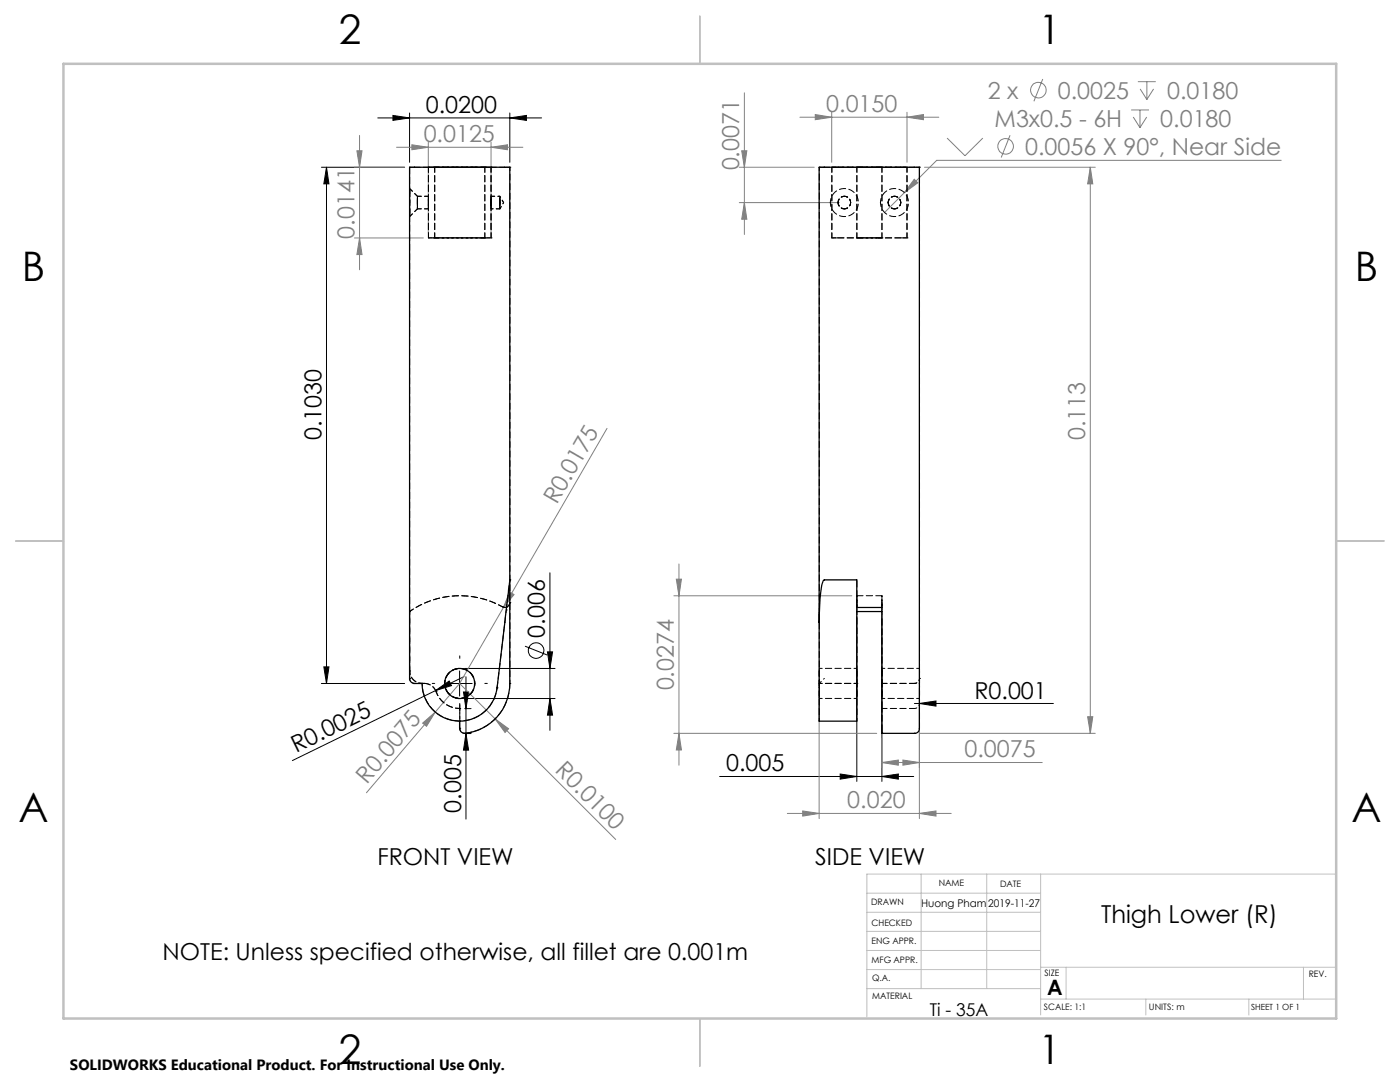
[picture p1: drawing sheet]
<svg xmlns="http://www.w3.org/2000/svg" width="279mm" height="216mm" viewBox="0 0 279 216" stroke-linecap="round" stroke-linejoin="round" font-family="sans-serif">
<g fill="none" stroke="#000" stroke-width=".2">
<path d="M64.1 33.4h16.7M65.2 33.4v103M65.2 33.4l.5 3.3h-1.1zM75.4 23.5h32.7M78.4 23l3.3 .5-3.3 .5zM81.7 22.5v9.9M101.7 23.5l3.4-.5v1zM101.7 22.5v9.9M109.7 114.3v31.4M64.1 136.4h16.7M64.6 133.1h1.1l-.5 3.3zM86.9 137.8l2.7-1.9 .5 .9z"/>
<path d="M86.9 137.8l-28.6 14M89.3 136.4h4.9M91.7 133.9v5M92.5 138.1h1l-.5 3.3zM92.6 135l-5.7 2.8M92.7 139.4h18.1M92.7 133.4h18.1M93 135v28.4M104.8 128.9l4.4 1.8M109.3 130.1h1l-.6 3.3zM109.7 139.4l.6 3.3h-1zM171 123v32.9"/>
<path d="M176 123v32.9M92.7 146.4h1.3M92.7 141.4h1.3M93 146.4l.5 3.3h-1zM143.6 154.9h38.8M167.7 154.4l3.3 .5-3.3 .6zM176 154.9l3.3-.5v1.1zM182.5 140.4h27.7M183.5 140.4l3.3-.5v1z"/>
<circle cx="107" cy="129.8" r="1.55"/>
</g>
<g fill="none" stroke="#808080" stroke-width=".2">
<path d="M148.6 18.5v28.3M208.1 15.8l-1.8 4.4M227.1 16.3h3.5M227.5 17.7l1.4 2.2M228.9 16.3v3.6M230.2 17.7l-1.3 2.2M70.7 33.4h10.1M71.2 30.1h1l-.4 3.3zM71.8 27v26.8M79.1 29.4h25.3M82.2 28.9l3.3 .5-3.3 .5zM85.5 28.4v18.1"/>
<path d="M98 29.4l3.3-.5v1zM98 28.4v18.1M147.5 33.4h15M148 30.1h1l-.4 3.3zM159.6 23.4h27.8M162.7 22.9l3.3 .5-3.3 .5zM166 22.4v10M181 23.4l3.3-.5v1zM181 22.4v10M182.5 35.8l.7 .7-2.7 2zM184.5 33.4h34.1M189 27.6l3.6 3.5 3.5-3.5"/>
<path d="M201.6 27l-1.8 4.4M217.6 33.4l.5 3.3h-1zM217.6 33.4v112.9M225.7 21.9h3.6M226.2 23.4l1.3 2.1M227.5 21.9v3.6M228.8 23.4l-1.3 2.1M255.7 32h-68.8l-10.4 10.4M70.7 47.5h13.8M71.8 47.5l.4 3.3h-1zM147.5 40.4h20M148.6 40.4l.4 3.3h-1z"/>
<path d="M121.1 85.5l-20.6 35.7M101.7 118.1l.9 .5-2.1 2.6zM134.5 118.9h35.5M135 115.6h1l-.5 3.3zM135.5 112.5v40.2M91.7 136.4l-4.8 5.7M91.7 136.4l7.1 7M100.5 121.2l-8.8 15.2M101.1 121.6l.3 .1M163.5 138.3v25M183.5 137.4v25.9M84.3 144.3l2.6-2.2-1.8 2.8z"/>
<path d="M86.9 142.1l-13.8 16.1M98.8 143.4l2.7 2-.7 .8zM98.8 143.4l24.1 24.1M134.5 146.3h40.5M135.5 146.3l.5 3.3h-1zM176 152.2l3.3-.5v1zM176 147.3v5.9M176 152.2h32M180.2 151.7l3.3 .5-3.3 .5zM183.6 146.3h35M217.1 143h1l-.5 3.3zM157.1 162.3h32.7"/>
<path d="M160.2 161.8l3.3 .5-3.3 .5zM183.5 162.3l3.3-.5v1z"/>
<circle cx="207.2" cy="18" r="1.55"/>
<circle cx="200.7" cy="29.2" r="1.55"/>
</g>
<path d="M86.8 136.4h-.5M91.8 131.4v-.5M96.8 136.4h.5M91.8 141.4v.5" fill="none" stroke="#000" stroke-width=".2" stroke-dasharray="15.2 1.3 1.3 1.3"/>
<g fill="none" stroke="#c0c0c0" stroke-width=".2">
<path d="M173 178.2h34.7M183.8 174.4v22.9M196.9 174.4v22.9M207.7 174.4v28.1M266.6 174.4h-93.6v28.5M173 197.3h34.7M173 182h34.7M173 185.8h34.7M173 189.7h34.7M173 193.5h34.7M207.7 199.4h58.9M207.7 193h58.9"/>
<path d="M212.8 193v6.4M228.7 199.4v3.1M249.2 199.4v3.1M260.1 193v6.4"/>
</g>
<path d="M139.7 3.2v9.5M3.1 107.9h9.6M266.7 107.9h9.5M139.7 203.2v9.6" fill="none" stroke="#c0c0c0" stroke-width=".25"/>
<path d="M12.7 12.7h254v190.5h-254z" fill="none" stroke="#c0c0c0" stroke-width=".5"/>
<g fill="#000">
<path d="M86.9 137.8l2.7-1.9 .5 .9zM183.5 140.4l3.3-.5v1z"/>
<path d="M65.2 33.4l.5 3.3h-1.1zM64.6 133.1h1.1l-.5 3.3z"/>
<path d="M78.4 23l3.3 .5-3.3 .5zM101.7 23.5l3.4-.5v1z"/>
<path d="M93 146.4l.5 3.3h-1zM92.5 138.1h1l-.5 3.3zM109.7 139.4l.6 3.3h-1zM109.3 130.1h1l-.6 3.3z"/>
<path d="M176 154.9l3.3-.5v1.1zM167.7 154.4l3.3 .5-3.3 .6z"/>
</g>
<g fill="#808080">
<path d="M84.3 144.3l2.6-2.2-1.8 2.8z"/>
<path d="M101.7 118.1l.9 .5-2.1 2.6z"/>
<path d="M98.8 143.4l2.7 2-.7 .8z"/>
<path d="M180.2 151.7l3.3 .5-3.3 .5zM176 152.2l3.3-.5v1z"/>
<path d="M82.2 28.9l3.3 .5-3.3 .5zM98 29.4l3.3-.5v1zM182.5 35.8l-2 2.7 2.7-2zM162.7 22.9l3.3 .5-3.3 .5zM181 23.4l3.3-.5v1z"/>
<path d="M160.2 161.8l3.3 .5-3.3 .5zM183.5 162.3l3.3-.5v1z"/>
<path d="M148.6 40.4l.4 3.3h-1zM148 30.1h1l-.4 3.3z"/>
<path d="M71.2 30.1h1l-.4 3.3zM71.8 47.5l.4 3.3h-1zM217.6 33.4l.5 3.3h-1zM217.1 143h1l-.5 3.3zM135 115.6h1l-.5 3.3zM135.5 146.3l.5 3.3h-1z"/>
</g>
<g fill="none" stroke="#000" stroke-width=".25">
<path d="M101.7 115.7l-2.5 21.6a7.5 7.5 0 0 1-7.9 6.6 7.5 7.5 0 0 1-7.1-7.5h-1.5a1.02 1.02 0 0 1-1-1v-102h20v103a9.9 9.9 0 0 1-9.3 9.9l-.3-.2-.3-.6-.1-1.6M101.7 120.2a.97 .97 0 0 1-.6 .9M163.5 124.2l.2-5.4a5.2 5.2 0 0 1 .8-3.1h6.5v28.2h-7.5v-110.5h20v110.9a2.41 2.41 0 0 1-.3 1.8l-.7 .2M171 121.2h5M171 122h5M176 120.2v26.1M176 146.3h.1M176 146.3h6.6"/>
<circle cx="91.7" cy="136.4" r="3"/>
</g>
<g fill="none" stroke="#000" stroke-width=".2" stroke-dasharray="1.3 .6">
<path d="M81.8 33.4h.1M85.5 33.4h.1M86.8 33.4h.1M96.8 33.4h.1M98 33.4h.1M101.8 33.4h.1M163.5 33.4h.1M166 33.4h.1M171 33.4h.1M176 33.4h.1M181 33.4h.1M183.5 33.4h.1"/>
<path d="M83.3 40.7v-1.5v2.5v-1M83.3 40.4v-1.2v2.5v-1.3M85.5 47.5h.1M85.5 40.4v-1.2v2.5v-1.3M86.8 47.5h.1M96.8 47.5h.1M98 47.5h.1M98 40.4v-1.2v2.5v-1.3M99.8 40.7v-1.5v2.5v-1M99.8 40.4v-1.2v2.5v-1.3M166 47.5h.1M171 47.5h.1"/>
<path d="M176 47.5h.1M181 47.5h.1M101.8 115.7h.1M176 118.9h-5M81.8 135.4h.1M81.8 122h.1M81.8 133.9h.1M82.8 136.4h.1M84.3 136.4h.1M84.3 136.4h.4M84.7 136.4h.1M87 138h.1"/>
<path d="M99.2 137.2h.1M100.3 121.1h.1M101.8 120.2h.1M101.8 136.4h.1M163.5 136.4h.1M171 121.1h.1M171 136.4h.1M176 136.4h.1M182.5 136.4h.1M183.5 135.4h.1M91.8 141.4h.1M91.8 145.3h.1"/>
<path d="M91.8 145.4v-.1M92.9 146.3h.1M92.9 146.3a10 10 0 0 0 8.9-9.9M183.5 145.4v-.1"/>
</g>
<path d="M81.8 40.4v-2.8v5.6v-2.8M82.8 136.4a1 1 0 0 1-1-1M82.8 136.4h1.5M101.1 121.1l.7-5.4M176 136.4v1.6M182.5 136.4a1 1 0 0 0 1-1M183.5 135.4v-1.5M92.9 146.3a1 1 0 0 1-1.1-.9M182.5 141.4a1 1 0 0 0 1-1" fill="none" stroke="#000" stroke-width=".2" stroke-dasharray="1.3 .6" stroke-dashoffset=".8"/>
<path d="M85.5 47.5v-14.1M86.8 47.5v-14.1M96.8 47.5v-14.1M98 47.5v-14.1M166 47.5v-14.1M171 47.5v-14.1M176 47.5v-14.1M181 47.5v-14.1M176 133.9v2.5M91.8 141.4v2.5M183.5 140.4v-2.7" fill="none" stroke="#000" stroke-width=".2" stroke-dasharray="1.3 .6" stroke-dashoffset=".3"/>
<g fill="none" stroke="#000" stroke-width=".2" stroke-dasharray="1.3 .6" stroke-dashoffset=".5">
<path d="M82.8 33.4h-1M83.3 39.2l-1.5-1.6M85.5 33.4h1M85.5 39.2h-2.2M86.5 33.4h-1M86.8 33.4h1M87.8 33.4h-1M95.8 33.4h1M96.8 33.4h-1M97 33.4h1M98 33.4h-1M101.8 33.4h-1"/>
<path d="M164.5 33.4h-1M166 33.4h1M167 33.4h-1M171 33.4h1M172 33.4h-1M175 33.4h1M176 33.4h-1M180 33.4h1M181 33.4h-1M183.5 33.4h-1M81.8 43.2l1.5-1.5M83.3 41.7h2.2"/>
<path d="M85.5 47.5h1M86.5 47.5h-1M86.8 47.5h1M87.8 47.5h-1M95.8 47.5h1M96.8 47.5h-1M97 47.5h1M98 47.5h-1M166 47.5h1M167 47.5h-1M167.3 40.4a1.25 1.25 0 0 1 1.7-1.1 1.25 1.25 0 0 1 .3 2.1 1.25 1.25 0 0 1-2-.7v-.3M169.8 40.4a1.25 1.25 0 0 0-1.8-1.1 1.25 1.25 0 0 0-.3 2.1 1.25 1.25 0 0 0 2-.7l.1-.3"/>
<path d="M171 47.5h1M172 47.5h-1M175 47.5h1M176 47.5h-1M177.3 40.4a1.25 1.25 0 0 1 1.7-1.1 1.25 1.25 0 0 1 .3 2.1 1.25 1.25 0 0 1-2-.7v-.3M179.8 40.4a1.25 1.25 0 0 0-1.8-1.1 1.25 1.25 0 0 0-.3 2.1 1.25 1.25 0 0 0 2-.7l.1-.3M180 47.5h1M181 47.5h-1M171 136.4v-1M91.8 141.4v-1M176 145.3v1"/>
</g>
<path d="M86.5 33.4h10.5M97 33.4h-10.5M172 33.4h3M175 33.4h-3M86.5 47.5h10.5M97 47.5h-10.5M172 47.5h3M175 47.5h-3M84.7 136.4a2.5 2.5 0 0 1 2.3 1.6M99.2 137.2l1.9-16.1M91.8 140.4v4.9M183.5 140.4v4.9" fill="none" stroke="#000" stroke-width=".2" stroke-dasharray="1.3 .6" stroke-dashoffset=".1"/>
<g fill="none" stroke="#000" stroke-width=".2" stroke-dasharray="1.3 .6" stroke-dashoffset=".4">
<path d="M87.8 33.4h8M95.8 33.4h-8M87.8 47.5h8M95.8 47.5h-8M165.7 40.4a2.8 2.8 0 0 1 4.1-2.5 2.8 2.8 0 0 1 .4 4.8 2.8 2.8 0 0 1-4.4-1.8l-.1-.5M175.7 40.4a2.8 2.8 0 0 1 4.1-2.5 2.8 2.8 0 0 1 .4 4.8 2.8 2.8 0 0 1-4.4-1.8l-.1-.5M81.8 122a17.5 17.5 0 0 1 18.5-.9M81.8 122v11.9M87 138a5 5 0 0 0 4.8 3.4M100.3 121.1h.8M163.5 136.4v-3v6v-3M171 136.4v-3v6v-3"/>
<path d="M176 136.4v-3v6v-3M176 122v11.9M183.5 136.4v-3v6v-3M183.5 137.7v-2.3"/>
</g>
<path d="M163.5 33.4v103M81.8 122v13.4M81.8 133.9a2.5 2.5 0 0 0 2.5 2.5M101.8 120.2a1 1 0 0 1-1.5 .9M101.8 136.4v-103M171 122v13.4M176 120.2v1v-.1M176 141.4v3.9" fill="none" stroke="#000" stroke-width=".2" stroke-dasharray="1.3 .6" stroke-dashoffset=".6"/>
<g fill="none" stroke="#000" stroke-width=".2" stroke-dasharray="1.3 .6" stroke-dashoffset=".7">
<path d="M99.8 41.7l.7-1.3M100.5 40.4l-.7-1.2M84.3 136.4a7.5 7.5 0 0 0 7 7.5 7.5 7.5 0 0 0 7.9-6.7M88.8 136.4a3 3 0 0 1 4.3-2.7 3 3 0 0 1 .4 5.1 3 3 0 0 1-4.7-1.9v-.5M94.8 136.4a3 3 0 0 0-4.4-2.7 3 3 0 0 0-.4 5.1 3 3 0 0 0 4.7-1.9l.1-.5M163.5 136.4h7.5M163.5 136.4v7.5M163.5 136.4l1-1M163.5 139.4h7.5M171 136.4v7.5M171 133.4h-7.5M176 139.4h7.5"/>
<path d="M183.5 133.4h-7.5"/>
</g>
<path d="M81.8 33.4v100.5M167 33.4h13M180 33.4h-13M167 47.5h13M180 47.5h-13M171 122v-3.1v2.2M176 122v-3.1v2.2M176 138v3.4M183.5 133.9v-100.5" fill="none" stroke="#000" stroke-width=".2" stroke-dasharray="1.3 .6" stroke-dashoffset="-.1"/>
<path d="M100.8 33.4h-18M164.5 33.4h18M176 136.4h6.5M176 141.4h6.5" fill="none" stroke="#000" stroke-width=".2" stroke-dasharray="1.3 .6" stroke-dashoffset=".2"/>
<path d="M99.8 39.2h-1.8M98 41.7h1.8" fill="none" stroke="#000" stroke-width=".2" stroke-dasharray="1.3 .6" stroke-dashoffset=".9"/>
<path d="M171 121.1v-5.4" fill="none" stroke="#000" stroke-width=".2" stroke-dasharray="1.3 .6" stroke-dashoffset="-.2"/>
<g font-size="8.1">
<text x="67.6" y="8.9">2</text>
<text x="207.3" y="8.9">1</text>
<text x="4.4" y="56.2">B</text>
<text x="270.4" y="56.2">B</text>
<text x="3.7" y="164.1">A</text>
<text x="269.7" y="164.1">A</text>
<text x="67.6" y="212.4">2</text>
<text x="207.3" y="212.4">1</text>
</g>
<text font-size="4.9" x="219.7" y="184.2">Thigh Lower (R)</text>
<g font-size="4.7">
<text x="85" y="22.5">0.0200</text>
<text x="64.2" y="87.8" transform="rotate(-90 64.2 87.8)">0.1030</text>
<text x="108.7" y="127.2" transform="rotate(-90 108.7 127.2)">0.006</text>
<text x="194.5" y="139.4">R0.001</text>
<text x="59.1" y="150.3" transform="rotate(-26 59.1 150.3)">R0.0025</text>
<text x="144.9" y="153.9">0.005</text>
<text x="92" y="162.1" transform="rotate(-90 92 162.1)">0.005</text>
<text x="75.3" y="172.7">FRONT VIEW</text>
<text x="162.7" y="172.7">SIDE VIEW</text>
<text x="32.4" y="191.5">NOTE: Unless specified otherwise, all fillet are 0.001m</text>
</g>
<g font-size="4.7" fill="#808080">
<text x="164.9" y="22.4">0.0150</text>
<text x="197.1" y="19.7">2 x</text>
<text x="211.1" y="19.7">0.0025</text>
<text x="232.9" y="19.7">0.0180</text>
<text x="84.6" y="28.4">0.0125</text>
<text x="198.5" y="25.3">M3x0.5 - 6H</text>
<text x="231.6" y="25.3">0.0180</text>
<text x="147.5" y="34" transform="rotate(-90 147.5 34)">0.0071</text>
<text x="204.6" y="30.9">0.0056 X 90°, Near Side</text>
<text x="70.7" y="47.6" transform="rotate(-90 70.7 47.6)">0.0141</text>
<text x="216.6" y="87.9" transform="rotate(-90 216.6 87.9)">0.113</text>
<text x="111.1" y="100.8" transform="rotate(-60 111.1 100.8)">R0.0175</text>
<text x="134.5" y="137.8" transform="rotate(-90 134.5 137.8)">0.0274</text>
<text x="110.6" y="153.8" transform="rotate(45 110.6 153.8)">R0.0100</text>
<text x="192.5" y="151.1">0.0075</text>
<text x="73.2" y="156.6" transform="rotate(-50 73.2 156.6)">R0.0075</text>
<text x="169.1" y="161.3">0.020</text>
</g>
<text font-size="4.2" x="209" y="198.5">A</text>
<text font-size="3.5" x="185.6" y="202.7">Ti - 35A</text>
<text font-size="3" x="14" y="213.5">SOLIDWORKS Educational Product. For Instructional Use Only.</text>
<g font-size="2.1">
<text x="183.8" y="181">Huong Pham</text>
<text x="197.2" y="181">2019-11-27</text>
</g>
<g font-size="1.8">
<text x="187.4" y="176.9">NAME</text>
<text x="199.6" y="176.9">DATE</text>
<text x="173.9" y="180.6">DRAWN</text>
<text x="173.9" y="184.7">CHECKED</text>
<text x="173.9" y="188.3">ENG APPR.</text>
<text x="173.9" y="192.1">MFG APPR.</text>
<text x="174" y="195.8">Q.A.</text>
<text x="208.5" y="194.8">SIZE</text>
<text x="261.2" y="195">REV.</text>
<text x="174" y="199.4">MATERIAL</text>
<text x="208.3" y="201.5">SCALE: 1:1</text>
<text x="229.3" y="201.5">UNITS: m</text>
</g>
<text font-size="1.7" x="249.7" y="201.5">SHEET 1 OF 1</text>
</svg>
